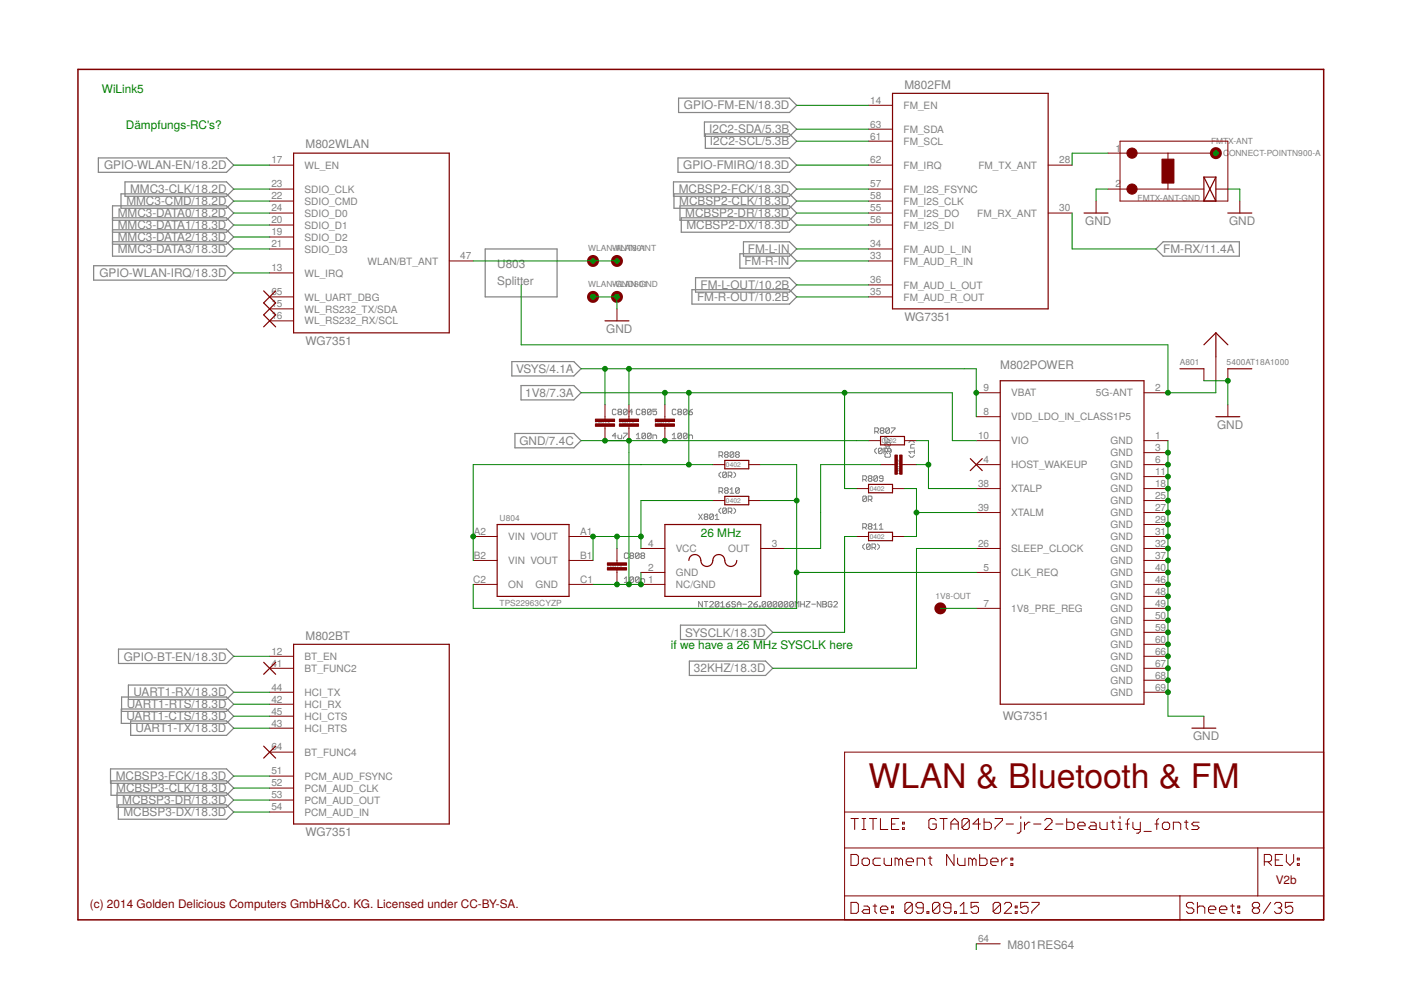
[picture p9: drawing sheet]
<svg xmlns="http://www.w3.org/2000/svg" width="297mm" height="210mm" viewBox="0 0 297 210" stroke-linecap="round" stroke-linejoin="round" font-family="sans-serif">
<g fill="none" stroke="#808080" stroke-width=".25">
<path d="M20.8 33.5h27.2l1.6 1.5-1.6 1.5h-27.2zM26.5 38.6h21.5l1.6 1.5-1.6 1.5h-21.5zM142.8 38.6h24.6l1.5 1.5-1.5 1.5h-24.6zM143.7 33.5h23.7l1.5 1.5-1.5 1.5h-23.7zM143.9 20.8h23.5l1.5 1.5-1.5 1.6h-23.5zM149.4 25.9h18l1.5 1.5-1.5 1.5h-18zM149.5 28.4h17.9l1.5 1.5-1.5 1.6h-17.9zM19.9 56.3h28.1l1.6 1.6-1.6 1.5h-28.1zM23.9 46.7h24.1l1.6-1.5-1.6-1.6h-24.1v10.7h24.1l1.6-1.5-1.6-1.5h-24.1M23.9 48.7h24.1l1.6 1.5-1.6 1.6h-24.1M23.9 46.2h24.1l1.6 1.5-1.6 1.5h-24.1M25.7 41.1h22.3l1.6 1.5-1.6 1.6h-22.3z"/>
<path d="M102.9 52.8h15.2v10.1h-15.2zM142.9 41.1h24.5l1.5 1.5-1.5 1.6h-24.5zM144.2 43.6h23.2l1.5 1.6-1.5 1.5h-23.2zM144.4 46.2h23l1.5 1.5-1.5 1.5h-23zM147.5 58.9h19.9l1.5 1.5-1.5 1.5h-19.9zM156.9 53.8h10.5l1.5 1.5-1.5 1.6h-10.5zM157.6 51.3h9.8l1.5 1.5-1.5 1.5h-9.8zM245.1 52.8l1.5-1.5h16.2v3h-16.2zM108.5 76.7h13.2l1.5 1.5-1.5 1.5h-13.2zM146.7 61.4h20.7l1.5 1.5-1.5 1.6h-20.7zM109.2 91.9h12.5l1.5 1.5-1.5 1.6h-12.5zM110.5 81.7h11.2l1.5 1.6-1.5 1.5h-11.2z"/>
<path d="M25.1 137.6h22.9l1.6 1.5-1.6 1.6h-22.9zM144.3 132.5h18l1.5 1.6-1.5 1.5h-18zM25.7 150.3h22.3l1.6 1.5-1.6 1.6h-22.3zM25.8 147.8h22.2l1.6 1.5-1.6 1.5h-22.2zM27.2 145.2h20.8l1.6 1.6-1.6 1.5h-20.8zM27.7 152.9h20.3l1.6 1.5-1.6 1.5h-20.3zM146.2 140.2h16.1l1.5 1.5-1.5 1.5h-16.1zM23.4 163h24.6l1.6 1.5-1.6 1.6h-24.6zM23.5 165.6h24.5l1.6 1.5-1.6 1.5h-24.5zM24.8 168.1h23.2l1.6 1.5-1.6 1.6h-23.2zM25.1 170.6h22.9l1.6 1.6-1.6 1.5h-22.9z"/>
</g>
<g fill="none" stroke="#808080" stroke-width=".21">
<path d="M130.6 92.4h-.8l.6-.6v1.2M130.6 87l-.2-.2h-.4l-.2 .2v.7l.2 .2h.4l.2-.2M131 92.2v.6l.2 .2h.6v-.8M131.2 87.3l-.2-.2 .2-.3h.4l.2 .2-.2 .3M131.2 87.3l-.2 .2 .2 .4h.4l.2-.2-.2-.4M131.2 87.3h.4M132.2 91.8h.8v.2l-.8 .8v.2M133 87v.7l-.2 .2h-.4l-.2-.2M133 87l-.2-.2h-.4l-.2 .2v.7M133 87l-.8 .7M134.1 87.3h-.8l.6-.5v1.1M134.9 93h.8"/>
<path d="M134.9 92.2l.4-.4v1.2M135.7 87l-.2-.2h-.4l-.2 .2v.7l.2 .2h.4l.2-.2M136.3 87.3l-.2-.2 .2-.3h.4l.2 .2-.2 .3M136.3 87.3l-.2 .2 .2 .4h.4l.2-.2-.2-.4M136.3 87.3h.4M136.9 92v.8l-.2 .2h-.4l-.2-.2M136.9 92l-.2-.2h-.4l-.2 .2v.8M136.9 92l-.8 .8M138 92v.8l-.1 .2h-.4l-.2-.2M138 92l-.1-.2h-.4l-.2 .2v.8M138 87l-.7 .7M138 87l-.1-.2h-.4l-.2 .2v.7"/>
<path d="M138 87v.7l-.1 .2h-.4l-.2-.2M138 92l-.7 .8M138.4 93v-.8h.6l.2 .2v.6M139.2 86.8h-.8v.5l.4-.2 .4 .2v.4l-.2 .2h-.4l-.2-.2M142.5 92.2l.4-.4v1.2M142.5 93h.8M143.3 87l-.2-.2h-.4l-.2 .2v.7l.2 .2h.4l.2-.2M143.9 87.3l-.2-.2 .2-.3h.4l.2 .2-.2 .3M143.9 87.3l-.2 .2 .2 .4h.4l.2-.2-.2-.4M143.9 87.3h.4M144.5 92v.8l-.2 .2h-.4l-.2-.2M144.5 92l-.2-.2h-.4l-.2 .2v.8"/>
<path d="M144.5 92l-.8 .8M145.7 92v.8l-.2 .2h-.4l-.2-.2M145.7 92l-.2-.2h-.4l-.2 .2v.8M145.7 87l-.2-.2h-.4l-.2 .2v.7M145.7 87v.7l-.2 .2h-.4l-.2-.2M145.7 92l-.8 .8M145.7 87l-.8 .7M146 87.3h.6l.2 .4-.2 .2h-.4l-.2-.2zM146 93v-.8h.6l.2 .2v.6M146.8 86.8l-.8 .5M152.4 96.6h.6l.2-.2v-.4l-.2-.2h-.6v1.2M152.8 96.6l.4 .4"/>
<path d="M153.8 96.4l-.2-.2 .2-.4h.4l.2 .2-.2 .4M153.8 96.4l-.2 .2 .2 .4h.4l.2-.2-.2-.4M153.8 96.4h.4M155.6 96l-.2-.2h-.4l-.2 .2v.8M155.6 96v.8l-.2 .2h-.4l-.2-.2M155.6 96l-.8 .8M156.1 96.4l-.1 .2 .1 .4h.4l.2-.2-.2-.4M156.1 96.4l-.1-.2 .1-.4h.4l.2 .2-.2 .4M156.1 96.4h.4M185.5 91.5h.6l.1-.2v-.4l-.1-.2h-.6v1.2M185.8 95l-.3 .4v.4l.3 .4M185.8 91.5l.4 .4"/>
<path d="M186.8 91.3l-.2 .2 .2 .4h.4l.2-.2-.2-.4M186.8 91.3l-.2-.2 .2-.4h.4l.2 .2-.2 .4M186.8 91.3h.4M187 95.2l-.2-.2h-.4l-.2 .2v.8M187 95.2v.8l-.2 .2h-.4l-.2-.2M187 95.2l-.8 .8M187.6 93.4v-.8h.2l.8 .8h.2M187.8 96.2l-.2 .2v.4l.2 .1h.8l.2-.1v-.4l-.2-.2M187.8 93.8l-.2 .2v.4l.2 .2h.8M187.8 93.8h.8l.2 .2v.4l-.2 .2M187.8 93.8l.8 .8M188.2 95.6v-.4l-.2-.2h-.6v1.2"/>
<path d="M188.2 95.6l-.2 .2h-.6M188.2 95.2l.2-.2 .4 .2v.4l-.2 .2-.4-.2M188.2 95.2l-.2-.2-.4 .2v.4l.6 .6M188.2 95.2v.4M188.6 95l.4 .4v.4l-.4 .4M188.6 90.9l-.2-.2h-.4l-.2 .2v.8M188.6 90.9v.8l-.2 .2h-.4l-.2-.2M188.6 90.9l-.8 .8M189 90.7h.8v.2l-.8 .8v.2M192.7 96.5l.4 .4h.4l.4-.4M192.7 93.8l.4-.4h.4l.4 .4M193.9 95.8h-1.2l.4 .4"/>
<path d="M193.9 95.4v.8M193.9 94.2h-.6l-.2 .2v.6h.8M133.2 117.4l-.2-.2h-.4l-.2 .2v.8l.2 .2h.4l.2-.2M133.8 117.8l-.2-.2 .2-.4h.3l.2 .2-.2 .4M133.8 117.8l-.2 .2 .2 .4h.3l.2-.2-.2-.4M133.8 117.8h.3M135.5 117.4l-.2-.2h-.4l-.2 .2v.8M135.5 117.4v.8l-.2 .2h-.4l-.2-.2M135.5 117.4l-.8 .8M136.1 117.8l-.2-.2 .2-.4h.4l.2 .2-.2 .4M136.1 117.8l-.2 .2 .2 .4h.4l.2-.2-.2-.4M136.1 117.8h.4"/>
<path d="M148.1 109l.8 1.2M148.9 109l-.8 1.2M149.5 109.6l-.2-.2 .2-.4h.4l.2 .2-.2 .4M149.5 109.6l-.2 .1 .2 .5h.4l.2-.2-.2-.4M149.5 109.6h.4M151.3 109.2v.8l-.3 .2h-.3l-.2-.2M151.3 109.2l-.3-.2h-.3l-.2 .2v.8M151.3 109.2l-.8 .8M151.6 110.2h.8M151.6 109.4l.4-.4v1.2M152.4 104.2h.6l.2-.2v-.4l-.2-.2h-.6v1.2M152.8 100.1l-.4 .4v.4l.4 .4"/>
<path d="M152.8 107.7l-.4 .4v.4l.4 .4M152.8 104.2l.4 .4M153.8 104l-.2-.2 .2-.4h.4l.2 .2-.2 .4M153.8 104l-.2 .2 .2 .4h.4l.2-.2-.2-.4M153.8 104h.4M154 107.9l-.2-.2h-.4l-.2 .2v.8M154 107.9v.8l-.2 .2h-.4l-.2-.2M154 100.3l-.2-.2h-.4l-.2 .2v.8M154 100.3v.8l-.2 .2h-.4l-.2-.2M154 100.3l-.8 .8M154 107.9l-.8 .8M154.4 100.9h.6l.2-.2v-.4l-.2-.2h-.6v1.2"/>
<path d="M154.4 108.5h.6l.2-.2v-.4l-.2-.2h-.6v1.2M154.8 103.8l.4-.4v1.2M154.8 100.9l.4 .4M154.8 108.5l.4 .4M154.8 104.6h.8M155.6 100.1l.4 .4v.4l-.4 .4M155.6 107.7l.4 .4v.4l-.4 .4M156.7 103.6v.8l-.2 .2h-.4l-.1-.2M156.7 103.6l-.2-.2h-.4l-.1 .2v.8M156.7 103.6l-.7 .8M182.9 101.7h.6l.2-.2v-.4l-.2-.2h-.6v1.1M182.9 111.8h.6l.2-.2v-.4l-.2-.2h-.6v1.2"/>
<path d="M183.3 115.3l-.4 .4v.4l.4 .4M183.3 101.7l.4 .3M183.3 111.8l.4 .4M183.7 105.4l-.2-.2h-.4l-.2 .2v.8M183.7 105.4v.8l-.2 .1h-.4l-.2-.1M183.7 105.4l-.8 .8M184.1 105.9h.6l.2-.2v-.3l-.2-.2h-.6v1.1M184.3 101.5l-.2-.2 .2-.4h.4l.2 .2-.2 .4M184.3 101.5l-.2 .2 .2 .3h.4l.2-.1-.2-.4M184.3 111.6l-.2-.2 .2-.4h.4l.2 .2-.2 .4M184.3 111.6l-.2 .2 .2 .4h.4l.2-.2-.2-.4M184.3 101.5h.4"/>
<path d="M184.3 111.6h.4M184.5 115.5l-.2-.2h-.4l-.2 .2v.8M184.5 105.9l.4 .4M184.5 115.5v.8l-.2 .2h-.4l-.2-.2M184.5 115.5l-.8 .8M184.9 116.1h.6l.2-.2v-.4l-.2-.2h-.6v1.2M185.3 111.4l.4-.4v1.2M185.3 116.1l.4 .4M185.3 112.2h.7M186 115.3l.4 .4v.4l-.4 .4M186 101.1l-.2-.2h-.3l-.2 .2v.8M186 101.1v.8l-.2 .1h-.3l-.2-.1"/>
<path d="M186 101.1l-.7 .8M186.4 112.2h.8M186.4 111.4l.4-.4v1.2M187.2 101.5h-.6l-.2-.2 .2-.4h.4l.2 .2v.8l-.2 .1h-.4l-.2-.1M132.4 122.7l.4-.4v1.2M132.4 123.5h.8M134.3 122.5v.8l-.2 .2h-.3l-.2-.2M134.3 122.5l-.2-.2h-.3l-.2 .2v.8M134.3 122.5l-.7 .8M135.5 122.5v.8l-.2 .2h-.4l-.2-.2M135.5 122.5l-.2-.2h-.4l-.2 .2v.8M135.5 122.5l-.8 .8"/>
<path d="M135.9 123.5v-.8h.6l.2 .2v.6M148.9 127.5v1.2l-.8-1.2v1.2M149.3 127.5h.8M149.7 127.5v1.2M150.5 127.7l.2-.2h.3l.3 .2v.2l-.8 .8h.8M152.4 127.7v.8l-.2 .2h-.4l-.2-.2M152.4 127.7l-.2-.2h-.4l-.2 .2v.8M152.4 127.7l-.8 .8M152.8 128.7h.8M152.8 127.9l.4-.4v1.2M154 128.1h.6l.1 .4-.1 .2h-.4l-.2-.2zM154.7 127.5l-.7 .6"/>
<path d="M155.9 127.7l-.2-.2h-.4l-.1 .4 .1 .2h.4l.2 .4-.2 .2h-.4l-.1-.2M156.3 128.1h.8M156.3 128.7v-.8l.4-.4 .4 .4v.8M157.5 128.1h.8M158.6 127.7l.3-.2h.3l.2 .2v.2l-.8 .8h.8M159.8 128.1h.6l.2 .4-.2 .2h-.4l-.2-.2zM160.6 127.5l-.8 .6M161 128.5h.2v.2h-.2zM162.3 127.7l-.1-.2h-.4l-.2 .2v.8M162.3 127.7v.8l-.1 .2h-.4l-.2-.2M162.3 127.7l-.7 .8M163.5 127.7l-.2-.2h-.4l-.1 .2v.8"/>
<path d="M163.5 127.7v.8l-.2 .2h-.4l-.1-.2M163.5 127.7l-.7 .8M164.7 127.7l-.2-.2h-.4l-.2 .2v.8M164.7 127.7v.8l-.2 .2h-.4l-.2-.2M164.7 127.7l-.8 .8M165.9 127.7l-.2-.2h-.4l-.2 .2v.8M165.9 127.7v.8l-.2 .2h-.4l-.2-.2M165.9 127.7l-.8 .8M167 127.7l-.2-.2h-.3l-.2 .2v.8M167 127.7v.8l-.2 .2h-.3l-.2-.2M167 127.7l-.7 .8M168.2 127.7l-.2-.2h-.4l-.2 .2v.8"/>
<path d="M168.2 127.7v.8l-.2 .2h-.4l-.2-.2M168.2 127.7l-.8 .8M168.6 128.7v-1.2l.4 .4 .4-.4v1.2M169.8 128.1h.7M169.8 127.5v1.2M170.5 127.5v1.2M170.9 127.5h.8v.2l-.8 .8v.2h.8M172.1 128.1h.8M174.1 127.5v1.2l-.8-1.2v1.2M174.4 127.5h.6l.2 .2-.2 .4 .2 .4-.2 .2h-.6zM174.4 128.1h.6M176.4 127.7l-.2-.2h-.4l-.2 .2v.8l.2 .2h.4l.2-.2v-.4h-.4"/>
<path d="M176.8 127.7l.2-.2h.4l.1 .2v.2l-.7 .8h.7"/>
</g>
<g fill="none" stroke="#800000" stroke-width=".21">
<path d="M57.2 35h5.1M184.1 29.9h5.1M184.1 22.3h5.1M184.1 27.4h5.1M184.1 35h5.1M222.2 35h5.1M234.9 32.5h22.9M237.5 29.9h22.8v12.7h-22.8zM247.6 32.5v7.6M57.2 40.1h5.1M57.2 42.6h5.1M57.2 45.2h5.1"/>
<path d="M57.2 47.7h5.1M57.2 52.8h5.1M57.2 57.9h5.1M57.2 50.2h5.1M95.2 55.3h5.1M184.1 40.1h5.1M184.1 42.6h5.1M184.1 45.2h5.1M184.1 47.7h5.1M184.1 52.8h5.1M184.1 55.3h5.1M222.2 45.2h5.1"/>
<path d="M232.4 42.6v2.6M234.9 40.1h20.3M257.8 40.1h2.5M262.9 42.6v2.6M57.2 62.9h5.1M57.2 65.5h5.1M57.2 68h5.1M130.8 65.5v2.5M184.1 60.4h5.1M184.1 62.9h5.1M255.2 78.2v2.5M257.8 75.6v5.1"/>
<path d="M260.3 78.2v2.5M128.3 85.8v3.1M128.3 90.4v3M133.3 85.8v3.1M133.3 90.4v3M141 85.8v3.1M141 90.4v3M151.1 98.5h2.6M158.7 98.5h2.6M184.1 93.4h2.6M186.7 98.5h3M191.3 98.5h3"/>
<path d="M191.8 93.4h2.5M207 83.3h5.1M207 88.3h5.1M207 93.4h5.1M207 98.5h5.1M242.5 83.3h5.1M242.5 93.4h5.1M242.5 96h5.1M242.5 98.5h5.1M260.3 85.8v2.5M100.3 113.7h5.1M100.3 118.8h5.1"/>
<path d="M120.6 113.7h5.1M120.6 118.8h5.1M130.8 116.3v3M135.9 116.3h5.1M151.1 106.1h2.6M158.7 106.1h2.6M161.3 116.3h5.1M181.6 103.6h2.5M181.6 113.7h2.5M189.2 103.6h2.6M189.2 113.7h2.6M207 103.6h5.1"/>
<path d="M207 108.7h5.1M207 116.3h5.1M242.5 103.6h5.1M242.5 108.7h5.1M242.5 116.3h5.1M242.5 101h5.1M242.5 106.1h5.1M242.5 111.2h5.1M242.5 113.7h5.1M242.5 118.8h5.1M57.2 139.1h5.1M100.3 123.9h5.1"/>
<path d="M120.6 123.9h5.1M130.8 120.9v3M135.9 121.4h5.1M135.9 123.9h5.1M207 121.4h5.1M207 129h5.1M242.5 121.4h5.1M242.5 129h5.1M242.5 123.9h5.1M242.5 126.4h5.1M242.5 131.5h5.1M242.5 134.1h5.1"/>
<path d="M242.5 136.6h5.1M242.5 139.1h5.1M57.2 159.5h5.1M57.2 141.7h5.1M57.2 146.8h5.1M57.2 149.3h5.1M57.2 151.8h5.1M57.2 154.4h5.1M179.1 159.5h101.5v35.5h-101.5zM242.5 141.7h5.1M242.5 144.2h5.1M242.5 146.8h5.1"/>
<path d="M255.2 151.8v2.6M57.2 172.2h5.1M57.2 164.5h5.1M57.2 167.1h5.1M57.2 169.6h5.1M179.1 179.8h101.5M179.1 172.2h101.5M180.4 173.5h1.6M181.2 173.5v2.4M182.8 173.5h.8M182.8 175.9h.8M183.2 173.5v2.4"/>
<path d="M184.3 173.5h1.6M185.1 173.5v2.4M186.7 173.5v2.4h1.5M189 174.7h.8M190.6 173.5h-1.6v2.4h1.6M191.3 175.5h.4v.4h-.4zM191.3 174.3h.4v.4h-.4zM198.5 173.9l-.4-.4h-.8l-.4 .4v1.6l.4 .4h.8l.4-.4v-.8h-.8M199.3 173.5h1.5M200.1 173.5v2.4M201.6 175.9v-1.6l.8-.8 .8 .8v1.6M201.6 174.7h1.6"/>
<path d="M205.5 173.9l-.4-.4h-.8l-.3 .4v1.6M205.5 173.9v1.6l-.4 .4h-.8l-.3-.4M205.5 173.9l-1.5 1.6M207.9 174.7h-1.6l1.2-1.2v2.4M208.6 173.5v2.4h1.2l.4-.4v-.8l-.4-.4h-1.2M211 173.5h1.5v.4l-1.5 1.6v.4M213.3 174.7h1.6M216.4 173.1v.4M216.4 174.3v2l-.4 .4h-.4M217.2 174.3v1.6M218.4 174.3h-.4l-.8 .8M219.2 174.7h1.5"/>
<path d="M221.5 173.9l.4-.4h.8l.4 .4v.4l-1.6 1.6h1.6M223.8 174.7h1.6M226.2 173.5v2.4h1.1l.4-.4v-.8l-.4-.4h-1.1M228.5 175.1h1.6v-.4l-.4-.4h-.8l-.4 .4v.8l.4 .4h.8M231.2 174.3h.8l.4 .4v1.2h-1.2l-.4-.4 .4-.4h1.2M233.2 174.3v1.2l.4 .4h1.1v-1.6M235.5 174.3h.8M235.9 173.9v1.6l.4 .4M237.1 174.3h.4v1.6M237.1 175.9h.8M237.5 173.1v.4M238.6 174.7h.8"/>
<path d="M239.4 173.5l-.4 .4v2M240.2 174.3v1.2l.4 .4h1.2M241.8 174.3v2l-.4 .4h-.4M242.5 176.3h1.6M244.9 174.7h.8M245.7 173.5l-.4 .4v2M246.4 174.7l.4-.4h.8l.4 .4v.8l-.4 .4h-.8l-.4-.4zM248.8 175.9v-1.6h1.1l.4 .4v1.2M251.1 174.3h.8M251.5 173.9v1.6l.4 .4M254.2 174.3h-1.1l-.4 .4 .4 .4h.8l.3 .4-.3 .4h-1.2M266.7 179.8v10.1"/>
<path d="M179.1 189.9h101.5M180.4 181.2h1.2l.4 .3v1.6l-.4 .4h-1.2zM180.4 191.3h1.2l.4 .4v1.6l-.4 .4h-1.2zM182.8 182.3l.4-.4h.7l.4 .4v.8l-.4 .4h-.7l-.4-.4zM183.2 192.1h.7l.4 .4v1.2h-1.1l-.4-.4 .4-.4h1.1M185.1 192.1h.8M185.5 191.7v1.6l.4 .4M186.7 192.9h1.5v-.4l-.4-.4h-.8l-.3 .4v.8l.3 .4h.8M186.7 181.9h-1.2l-.4 .4v.8l.4 .4h1.2M187.5 181.9v1.2l.3 .4h1.2v-1.6M189 193.3h.4v.4h-.4zM189 192.1h.4v.4h-.4z"/>
<path d="M190.6 182.3l-.4-.4h-.4v1.6M190.6 182.3l.4-.4 .3 .4v1.2M190.6 182.3v1.2M192.1 182.7h1.6v-.4l-.4-.4h-.8l-.4 .4v.8l.4 .4h.8M193.4 191.7v1.6l-.4 .4h-.7l-.4-.4M193.4 191.7l-.4-.4h-.7l-.4 .4v1.6M193.4 191.7l-1.5 1.6M194.5 183.5v-1.6h1.1l.4 .4v1.2M195.7 192.5h-1.1l-.4-.4v-.4l.4-.4h.8l.3 .4v1.6l-.3 .4h-.8l-.4-.4M196.5 193.3h.4v.4h-.4zM196.8 181.9h.8M197.2 181.5v1.6l.4 .4"/>
<path d="M199.3 191.7v1.6l-.4 .4h-.8l-.4-.4M199.3 191.7l-.4-.4h-.8l-.4 .4v1.6M199.3 191.7l-1.6 1.6M201.6 192.5h-1.2l-.4-.4v-.4l.4-.4h.8l.4 .4v1.6l-.4 .4h-.8l-.4-.4M202.3 181.2v2.3l-1.6-2.3v2.3M202.4 193.3h.4v.4h-.4zM203 181.9v1.2l.4 .4h1.2v-1.6M203.6 193.7h1.5M203.6 192.1l.7-.8v2.4M206.2 182.3l-.4-.4h-.4v1.6M206.2 182.3v1.2M206.2 182.3l.3-.4 .4 .4v1.2"/>
<path d="M207.5 191.3h-1.6v1.2l.8-.4h.4l.4 .4v.8l-.4 .4h-.8l-.4-.4M207.7 181.2v2.3h1.2l.4-.4v-.8l-.4-.4h-1.2M210.1 182.7h1.5v-.4l-.4-.4h-.8l-.3 .4v.8l.3 .4h.8M212.1 191.7v1.6l-.4 .4h-.7l-.4-.4M212.1 191.7l-.4-.4h-.7l-.4 .4v1.6M212.1 191.7l-1.5 1.6M212.4 181.9v1.6M212.9 191.7l.4-.4h.8l.4 .4v.4l-1.6 1.6h1.6M213.6 181.9h-.4l-.8 .8M214.3 183.1h.4v.4h-.4zM214.3 181.9h.4v.4h-.4zM215.2 193.3h.4v.4h-.4z"/>
<path d="M215.2 192.1h.4v.4h-.4zM218 191.3h-1.6v1.2l.8-.4h.4l.4 .4v.8l-.4 .4h-.8l-.4-.4M218.8 191.3h1.5v.4l-1.5 1.6v.4M250.2 189.9v5.1M253.1 191.7l-.4-.4h-.8l-.4 .4v.4l.4 .4h.8l.4 .4v.4l-.4 .4h-.8l-.4-.4M253.9 192.5l.4-.4h.8l.3 .4v1.2M253.9 191.3v2.4M256.2 192.9h1.6v-.4l-.4-.4h-.8l-.4 .4v.8l.4 .4h.8M258.6 192.9h1.5v-.4l-.4-.4h-.7l-.4 .4v.8l.4 .4h.7M260.9 192.1h.8M261.3 191.7v1.6l.4 .4M262.4 193.3h.4v.4h-.4z"/>
<path d="M262.4 192.1h.4v.4h-.4zM265.9 192.5l-.4 .4v.4l.4 .4h.8l.4-.4v-.4l-.4-.4M265.9 192.5l-.4-.4v-.4l.4-.4h.8l.4 .4v.4l-.4 .4M265.9 192.5h.8M268.1 182.7h1.1l.4-.4v-.8l-.4-.3h-1.1v2.3M268.8 182.7l.8 .8M269.4 191.3l-1.6 2.4M270.2 191.7l.4-.4h.8l.3 .4v.4l-.3 .4M270.4 182.3h.8M271 192.5h.4M271.4 192.5l.3 .4v.4l-.3 .4h-.8l-.4-.4M271.9 181.2h-1.5v2.3h1.5"/>
<path d="M272.7 181.2v1.5l.8 .8 .8-.8v-1.5M274.1 191.3h-1.6v1.2l.8-.4h.4l.4 .4v.8l-.4 .4h-.8l-.4-.4M275.1 183.1h.4v.4h-.4zM275.1 181.9h.4v.4h-.4zM207 200.1h5.1"/>
</g>
<g fill="#800000" stroke="#800000" stroke-width=".21">
<path d="M246.4 33.7h2.5v5.1h-2.5z"/>
<path d="M138.9 89.9h4.1v.5h-4.1z"/>
<path d="M138.9 88.9h4.1v.5h-4.1z"/>
<path d="M126.2 89.9h4.1v.5h-4.1z"/>
<path d="M126.2 88.9h4.1v.5h-4.1z"/>
<path d="M131.3 89.9h4.1v.5h-4.1z"/>
<path d="M131.3 88.9h4.1v.5h-4.1z"/>
<path d="M190.8 96.5h.5v4h-.5z"/>
<path d="M189.7 96.5h.5v4h-.5z"/>
<path d="M128.8 120.4h4v.5h-4z"/>
<path d="M128.8 119.3h4v.5h-4z"/>
</g>
<path d="M16.5 14.7h264.1v180.3h-264.1z" fill="none" stroke="#800000" stroke-width=".32"/>
<g fill="#800000" stroke="#800000" stroke-width=".21">
<circle cx="240" cy="32.5" r="1.08"/>
<circle cx="240" cy="40.1" r="1.08"/>
</g>
<g fill="none" stroke="#800000" stroke-width="1.3">
<circle cx="257.8" cy="32.5" r=".64"/>
<circle cx="125.7" cy="55.3" r=".64"/>
<circle cx="130.8" cy="55.3" r=".64"/>
<circle cx="125.7" cy="62.9" r=".64"/>
<circle cx="130.8" cy="62.9" r=".64"/>
<circle cx="199.4" cy="129" r=".64"/>
</g>
<g fill="none" stroke="#800000" stroke-width=".25">
<path d="M189.2 19.8h33v45.7h-33zM62.3 32.5h32.9v38.1h-32.9zM255.2 37.5h2.6M255.2 37.5v5.1M255.2 37.5l2.6 5.1M257.8 37.5v5.1M257.8 37.5l-2.6 5.1M229.8 45.2h5.1M255.2 42.6h2.6M260.3 45.2h5.1M55.9 61.7l2.5 2.5-2.5 2.6 2.5 2.5M58.4 61.7l-2.5 2.5 2.5 2.6-2.5 2.5"/>
<path d="M128.3 68h5M250.2 78.2h5M257.8 70.6v5M257.8 70.6l-2.6 2.5M257.8 70.6l2.5 2.5M260.3 78.2h5.1M153.7 97.6h5v1.8h-5zM186.7 92.5h5.1v1.8h-5.1zM205.7 97.2l2.6 2.6M208.3 97.2l-2.6 2.6M212.1 80.7h30.4v68.6h-30.4zM257.8 88.3h5.1"/>
<path d="M105.4 111.2h15.2v15.2h-15.2zM141 111.2h20.3v15.2h-20.3zM146 118.8a1.31 1.31 0 0 1 1.5-1.2 1.31 1.31 0 0 1 1.1 1.5 1.31 1.31 0 0 0 1.6 1 1.31 1.31 0 0 0 1-1.6 1.31 1.31 0 0 1 1.5-.9 1.31 1.31 0 0 1 1 1.5 1.27 1.27 0 0 0 1.4 1 1.27 1.27 0 0 0 1.1-1.3M153.7 105.2h5v1.8h-5zM184.1 102.7h5.1v1.8h-5.1zM184.1 112.9h5.1v1.7h-5.1zM62.3 136.6h32.9v38.1h-32.9zM55.9 140.4l2.5 2.6M55.9 158.2l2.5 2.5M58.4 140.4l-2.5 2.6M58.4 158.2l-2.5 2.5M252.7 154.4h5.1"/>
</g>
<g fill="none" stroke="#008000" stroke-width=".21">
<path d="M49.6 35h7.6M168.9 22.3h15.2M168.9 35h15.2M168.9 27.4h15.2M168.9 29.9h15.2M234.9 32.5h-7.6v2.5M49.6 52.8h7.6M49.6 50.2h7.6M49.6 47.7h7.6M49.6 45.2h7.6M49.6 42.6h7.6M49.6 40.1h7.6"/>
<path d="M49.6 57.9h7.6M100.3 55.3h30.5M168.9 52.8h15.2M168.9 47.7h15.2M168.9 45.2h15.2M168.9 42.6h15.2M168.9 40.1h15.2M168.9 55.3h15.2M227.3 45.2v7.6h17.8M234.9 40.1h-2.5v2.5M260.3 40.1h2.6v2.5M110.5 60.4v12.7h137.1v10.2h10.2v-2.6"/>
<path d="M123.2 78.2h83.8v10.1M125.7 62.9h5.1v2.6M128.3 78.2v7.6M133.3 78.2v7.6M168.9 62.9h15.2M168.9 60.4h15.2M123.2 83.3h78.7v10.1h5.1M123.2 93.4h60.9M133.3 93.4v30.5M141 83.3v2.5M146 83.3v15.2M151.1 98.5h-50.8v20.3"/>
<path d="M161.3 98.5h7.6v30.5h-68.6v-5.1M179.1 83.3v20.3h2.5M186.7 98.5h-12.7v17.8h-7.6M194.3 93.4h2.5v10.2h10.2M194.3 98.5h2.5M247.6 93.4v58.4h7.6M255.2 80.7h5.1v5.1M130.8 113.7v2.6M135.9 113.7h-10.2v5.1M151.1 106.1h-15.2v10.2M161.3 106.1h7.6M181.6 113.7h-2.5v20.4h-15.3"/>
<path d="M191.8 103.6h2.5v10.1h-2.5M194.3 108.7h12.7M207 116.3h-12.7v25.4h-30.5M49.6 139.1h7.6M135.9 121.4v2.5h-10.2M168.9 121.4h38.1M199.4 129h7.6M49.6 146.8h7.6M49.6 154.4h7.6M49.6 151.8h7.6M49.6 149.3h7.6M49.6 164.5h7.6"/>
<path d="M49.6 167.1h7.6M49.6 172.2h7.6M49.6 169.6h7.6M207 200.1v1.4"/>
</g>
<g fill="#008000" stroke="#008000" stroke-width=".21">
<circle cx="133.3" cy="78.2" r=".51"/>
<circle cx="128.3" cy="78.2" r=".51"/>
<circle cx="207" cy="83.3" r=".51"/>
<circle cx="141" cy="83.3" r=".51"/>
<circle cx="146" cy="83.3" r=".51"/>
<circle cx="146" cy="98.5" r=".51"/>
<circle cx="179.1" cy="83.3" r=".51"/>
<circle cx="100.3" cy="113.7" r=".51"/>
<circle cx="130.8" cy="62.9" r=".51"/>
<circle cx="125.7" cy="62.9" r=".51"/>
<circle cx="247.6" cy="96" r=".51"/>
<circle cx="247.6" cy="98.5" r=".51"/>
<circle cx="247.6" cy="101" r=".51"/>
<circle cx="247.6" cy="103.6" r=".51"/>
<circle cx="247.6" cy="106.1" r=".51"/>
<circle cx="247.6" cy="108.7" r=".51"/>
<circle cx="247.6" cy="111.2" r=".51"/>
<circle cx="247.6" cy="113.7" r=".51"/>
<circle cx="247.6" cy="116.3" r=".51"/>
<circle cx="247.6" cy="118.8" r=".51"/>
<circle cx="247.6" cy="121.4" r=".51"/>
<circle cx="247.6" cy="123.9" r=".51"/>
<circle cx="247.6" cy="126.4" r=".51"/>
<circle cx="247.6" cy="129" r=".51"/>
<circle cx="247.6" cy="131.5" r=".51"/>
<circle cx="247.6" cy="134.1" r=".51"/>
<circle cx="247.6" cy="136.6" r=".51"/>
<circle cx="247.6" cy="139.1" r=".51"/>
<circle cx="247.6" cy="141.7" r=".51"/>
<circle cx="247.6" cy="144.2" r=".51"/>
<circle cx="247.6" cy="146.8" r=".51"/>
<circle cx="260.3" cy="80.7" r=".51"/>
<circle cx="128.3" cy="93.4" r=".51"/>
<circle cx="133.3" cy="93.4" r=".51"/>
<circle cx="141" cy="93.4" r=".51"/>
<circle cx="135.9" cy="123.9" r=".51"/>
<circle cx="133.3" cy="123.9" r=".51"/>
<circle cx="130.8" cy="123.9" r=".51"/>
<circle cx="125.7" cy="55.3" r=".51"/>
<circle cx="130.8" cy="55.3" r=".51"/>
<circle cx="257.8" cy="32.5" r=".51"/>
<circle cx="247.6" cy="83.3" r=".51"/>
<circle cx="168.9" cy="121.4" r=".51"/>
<circle cx="168.9" cy="106.1" r=".51"/>
<circle cx="194.3" cy="108.7" r=".51"/>
<circle cx="196.8" cy="98.5" r=".51"/>
<circle cx="125.7" cy="113.7" r=".51"/>
<circle cx="130.8" cy="113.7" r=".51"/>
<circle cx="135.9" cy="113.7" r=".51"/>
</g>
<text font-size="7.2" fill="#800000" x="184.1" y="167.1">WLAN &amp; Bluetooth &amp; FM</text>
<g font-size="2.5" fill="#008000">
<text x="21.6" y="19.8">WiLink5</text>
<text x="26.7" y="27.4">Dämpfungs-RC's?</text>
<text x="148.6" y="113.8">26 MHz</text>
<text x="142.2" y="137.6">if we have a 26 MHz SYSCLK here</text>
</g>
<g font-size="2.5" fill="#808080">
<text x="145" y="23.2">GPIO-FM-EN/18.3D</text>
<text x="191.8" y="18.8">M802FM</text>
<text x="150.4" y="28.3">I2C2-SDA/5.3B</text>
<text x="22.1" y="35.9">GPIO-WLAN-EN/18.2D</text>
<text x="64.8" y="31.5">M802WLAN</text>
<text x="144.9" y="35.9">GPIO-FMIRQ/18.3D</text>
<text x="150.5" y="30.8">I2C2-SCL/5.3B</text>
<text x="27.6" y="41">MMC3-CLK/18.2D</text>
<text x="143.9" y="41">MCBSP2-FCK/18.3D</text>
<text x="25" y="46.1">MMC3-DATA0/18.2D</text>
<text x="26.8" y="43.5">MMC3-CMD/18.2D</text>
<text x="144" y="43.5">MCBSP2-CLK/18.3D</text>
<text x="145.3" y="46.1">MCBSP2-DR/18.3D</text>
<text x="230.1" y="47.7">GND</text>
<text x="260.6" y="47.7">GND</text>
<text x="25" y="53.7">MMC3-DATA3/18.3D</text>
<text x="25" y="51.1">MMC3-DATA2/18.3D</text>
<text x="25" y="48.6">MMC3-DATA1/18.3D</text>
<text x="145.5" y="48.6">MCBSP2-DX/18.3D</text>
<text x="158.6" y="53.7">FM-L-IN</text>
<text x="246.6" y="53.7">FM-RX/11.4A</text>
<text x="21.1" y="58.8">GPIO-WLAN-IRQ/18.3D</text>
<text x="105.4" y="56.9">U803</text>
<text x="157.8" y="56.2">FM-R-IN</text>
<text x="105.4" y="60.4">Splitt</text>
<text x="110.9" y="60.4">er</text>
<text x="147.8" y="63.8">FM-R-OUT/10.2B</text>
<text x="148.5" y="61.3">FM-L-OUT/10.2B</text>
<text x="128.5" y="70.6">GND</text>
<text x="191.8" y="68">WG7351</text>
<text x="64.8" y="73.1">WG7351</text>
<text x="109.4" y="79.1">VSYS/4.1A</text>
<text x="212.1" y="78.2">M802POWER</text>
<text x="111.3" y="84.2">1V8/7.3A</text>
<text x="110.1" y="94.3">GND/7.4C</text>
<text x="258" y="90.9">GND</text>
<text x="64.8" y="135.6">M802BT</text>
<text x="145.3" y="135">SYSCLK/18.3D</text>
<text x="26.2" y="140">GPIO-BT-EN/18.3D</text>
<text x="147.1" y="142.6">32KHZ/18.3D</text>
<text x="28.3" y="147.7">UART1-RX/18.3D</text>
<text x="26.8" y="152.7">UART1-CTS/18.3D</text>
<text x="26.9" y="150.2">UART1-RTS/18.3D</text>
<text x="28.8" y="155.3">UART1-TX/18.3D</text>
<text x="212.6" y="152.6">WG7351</text>
<text x="253" y="156.9">GND</text>
<text x="24.5" y="165.4">MCBSP3-FCK/18.3D</text>
<text x="24.7" y="168">MCBSP3-CLK/18.3D</text>
<text x="25.9" y="170.5">MCBSP3-DR/18.3D</text>
<text x="26.2" y="173.1">MCBSP3-DX/18.3D</text>
<text x="64.8" y="177.3">WG7351</text>
<text x="213.6" y="201.1">M801RES64</text>
</g>
<g font-size="2.5" fill="#800000">
<text x="270.5" y="187.4">V2b</text>
<text x="19.1" y="192.5">(c) 2014 Golden Delicious Computers GmbH&amp;Co. KG. Licensed under CC-BY-SA.</text>
</g>
<g font-size="2.1" fill="#808080">
<text x="184.5" y="22">14</text>
<text x="191.6" y="23.1">FM_EN</text>
<text x="184.5" y="27">63</text>
<text x="184.5" y="29.6">61</text>
<text x="191.6" y="28.2">FM_SDA</text>
<text x="57.5" y="34.7">17</text>
<text x="64.6" y="35.8">WL_EN</text>
<text x="184.5" y="34.7">62</text>
<text x="191.6" y="30.7">FM_SCL</text>
<text x="191.6" y="35.8">FM_IRQ</text>
<text x="207.4" y="35.8">FM_TX_ANT</text>
<text x="224.6" y="34.7">28</text>
<text x="236.5" y="32.1">1</text>
<text x="57.5" y="39.7">23</text>
<text x="64.6" y="40.9">SDIO_CLK</text>
<text x="184.5" y="39.7">57</text>
<text x="191.6" y="40.9">FM_I2S_FSYNC</text>
<text x="236.5" y="39.7">2</text>
<text x="57.5" y="42.3">22</text>
<text x="57.5" y="44.8">24</text>
<text x="57.5" y="47.4">20</text>
<text x="64.6" y="43.4">SDIO_CMD</text>
<text x="64.6" y="45.9">SDIO_D0</text>
<text x="184.5" y="42.3">58</text>
<text x="184.5" y="44.8">55</text>
<text x="184.5" y="47.4">56</text>
<text x="191.6" y="43.4">FM_I2S_CLK</text>
<text x="191.6" y="45.9">FM_I2S_DO</text>
<text x="207.2" y="45.9">FM_RX_ANT</text>
<text x="224.6" y="44.8">30</text>
<text x="57.5" y="49.9">19</text>
<text x="57.5" y="52.4">21</text>
<text x="64.6" y="48.5">SDIO_D1</text>
<text x="64.6" y="51">SDIO_D2</text>
<text x="64.6" y="53.6">SDIO_D3</text>
<text x="184.5" y="52.4">34</text>
<text x="191.6" y="48.5">FM_I2S_DI</text>
<text x="191.6" y="53.6">FM_AUD_L_IN</text>
<text x="57.5" y="57.5">13</text>
<text x="64.6" y="58.6">WL_IRQ</text>
<text x="77.9" y="56.1">WLAN/BT_ANT</text>
<text x="97.6" y="55">47</text>
<text x="184.5" y="55">33</text>
<text x="191.6" y="56.1">FM_AUD_R_IN</text>
<text x="57.5" y="62.6">65</text>
<text x="57.5" y="65.1">15</text>
<text x="64.6" y="63.7">WL_UART_DBG</text>
<text x="184.5" y="60.1">36</text>
<text x="184.5" y="62.6">35</text>
<text x="191.6" y="61.2">FM_AUD_L_OUT</text>
<text x="191.6" y="63.7">FM_AUD_R_OUT</text>
<text x="57.5" y="67.7">16</text>
<text x="64.6" y="66.3">WL_RS232_TX/SDA</text>
<text x="64.6" y="68.8">WL_RS232_RX/SCL</text>
<text x="208.6" y="82.9">9</text>
<text x="244.9" y="82.9">2</text>
<text x="208.6" y="88">8</text>
<text x="214.4" y="84">VBAT</text>
<text x="214.4" y="89.1">VDD_LDO_IN_CLASS1P5</text>
<text x="232.4" y="84">5G-ANT</text>
<text x="207.4" y="93.1">10</text>
<text x="214.4" y="94.2">VIO</text>
<text x="235.5" y="94.2">GND</text>
<text x="244.9" y="93.1">1</text>
<text x="244.9" y="95.6">3</text>
<text x="208.6" y="98.2">4</text>
<text x="214.4" y="99.3">HOST_WAKEUP</text>
<text x="235.5" y="96.7">GND</text>
<text x="235.5" y="99.3">GND</text>
<text x="235.5" y="101.8">GND</text>
<text x="244.9" y="98.2">6</text>
<text x="244.9" y="100.7">11</text>
<text x="207.4" y="103.2">38</text>
<text x="214.4" y="104.4">XTALP</text>
<text x="235.5" y="104.4">GND</text>
<text x="235.5" y="106.9">GND</text>
<text x="244.9" y="103.2">18</text>
<text x="244.9" y="105.8">25</text>
<text x="100.5" y="113.4">A2</text>
<text x="123" y="113.4">A1</text>
<text x="207.4" y="108.3">39</text>
<text x="214.4" y="109.4">XTALM</text>
<text x="235.5" y="109.4">GND</text>
<text x="235.5" y="112">GND</text>
<text x="244.9" y="108.3">27</text>
<text x="244.9" y="110.9">29</text>
<text x="244.9" y="113.4">31</text>
<text x="100.5" y="118.5">B2</text>
<text x="107.8" y="114.5">VIN VOUT</text>
<text x="107.8" y="119.6">VIN VOUT</text>
<text x="123" y="118.5">B1</text>
<text x="137.4" y="115.9">4</text>
<text x="143.3" y="117.1">VCC</text>
<text x="154.4" y="117.1">OUT</text>
<text x="163.6" y="115.9">3</text>
<text x="207.4" y="115.9">26</text>
<text x="214.4" y="117.1">SLEEP_CLOCK</text>
<text x="235.5" y="114.5">GND</text>
<text x="235.5" y="117.1">GND</text>
<text x="235.5" y="119.6">GND</text>
<text x="244.9" y="115.9">32</text>
<text x="244.9" y="118.5">37</text>
<text x="100.3" y="123.6">C2</text>
<text x="107.8" y="124.7">ON</text>
<text x="113.6" y="124.7">GND</text>
<text x="123" y="123.6">C1</text>
<text x="137.4" y="123.6">1</text>
<text x="137.4" y="121">2</text>
<text x="143.3" y="124.7">NC/GND</text>
<text x="143.3" y="122.1">GND</text>
<text x="208.6" y="121">5</text>
<text x="214.4" y="122.1">CLK_REQ</text>
<text x="235.5" y="122.1">GND</text>
<text x="235.5" y="124.7">GND</text>
<text x="244.9" y="121">40</text>
<text x="244.9" y="123.6">46</text>
<text x="208.6" y="128.6">7</text>
<text x="214.4" y="129.8">1V8_PRE_REG</text>
<text x="235.5" y="127.2">GND</text>
<text x="235.5" y="129.8">GND</text>
<text x="244.9" y="126.1">48</text>
<text x="244.9" y="128.6">49</text>
<text x="244.9" y="131.2">50</text>
<text x="235.5" y="132.3">GND</text>
<text x="235.5" y="134.8">GND</text>
<text x="235.5" y="137.4">GND</text>
<text x="244.9" y="133.7">59</text>
<text x="244.9" y="136.3">60</text>
<text x="57.5" y="138.8">12</text>
<text x="57.5" y="141.3">41</text>
<text x="64.6" y="139.9">BT_EN</text>
<text x="64.6" y="142.5">BT_FUNC2</text>
<text x="235.5" y="139.9">GND</text>
<text x="235.5" y="142.5">GND</text>
<text x="244.9" y="138.8">66</text>
<text x="244.9" y="141.3">67</text>
<text x="244.9" y="143.9">68</text>
<text x="57.5" y="146.4">44</text>
<text x="57.5" y="149">42</text>
<text x="64.6" y="147.5">HCI_TX</text>
<text x="235.5" y="145">GND</text>
<text x="235.5" y="147.5">GND</text>
<text x="244.9" y="146.4">69</text>
<text x="57.5" y="151.5">45</text>
<text x="57.5" y="154">43</text>
<text x="64.6" y="150.1">HCI_RX</text>
<text x="64.6" y="152.6">HCI_CTS</text>
<text x="64.6" y="155.2">HCI_RTS</text>
<text x="57.5" y="159.1">64</text>
<text x="64.6" y="160.2">BT_FUNC4</text>
<text x="57.5" y="164.2">51</text>
<text x="57.5" y="166.7">52</text>
<text x="64.6" y="165.3">PCM_AUD_FSYNC</text>
<text x="64.6" y="167.9">PCM_AUD_CLK</text>
<text x="57.5" y="169.3">53</text>
<text x="57.5" y="171.8">54</text>
<text x="64.6" y="170.4">PCM_AUD_OUT</text>
<text x="64.6" y="172.9">PCM_AUD_IN</text>
<text x="207.4" y="199.8">64</text>
</g>
<g font-size="1.8" fill="#808080">
<text x="256.8" y="30.4">FMT</text>
<text x="259.3" y="33.1">C</text>
<text x="260.4" y="30.4">X-ANT</text>
<text x="260.6" y="33.1">ONNECT-POINTN900-A</text>
<text x="241.2" y="42.6">FMTX-ANT-GND</text>
<text x="124.7" y="53.3">WLANWLAN-ANT</text>
<text x="129.9" y="53.3">-ANT801</text>
<text x="124.7" y="60.9">WLANWLAN-GND</text>
<text x="129.9" y="60.9">-GND801</text>
<text x="250.2" y="77.4">A801</text>
<text x="260.1" y="77.4">5400AT18A1000</text>
<text x="105.9" y="110.5">U804</text>
<text x="105.9" y="128.5">TPS22963CYZP</text>
<text x="198.4" y="127">1V8-OUT</text>
</g>
<g font-size="1.4" fill="#808080">
<text x="126.2" y="90.1">0603</text>
<text x="131.3" y="90.1">0402</text>
<text x="138.9" y="90.1">0402</text>
<text x="186.9" y="93.9">0402</text>
<text x="153.9" y="99">0402</text>
<text x="191" y="100.5" transform="rotate(-90 191 100.5)">0402</text>
<text x="153.9" y="106.6">0402</text>
<text x="184.4" y="104.1">0402</text>
<text x="184.4" y="114.3">0402</text>
<text x="128.8" y="120.6">0402</text>
</g>
</svg>
